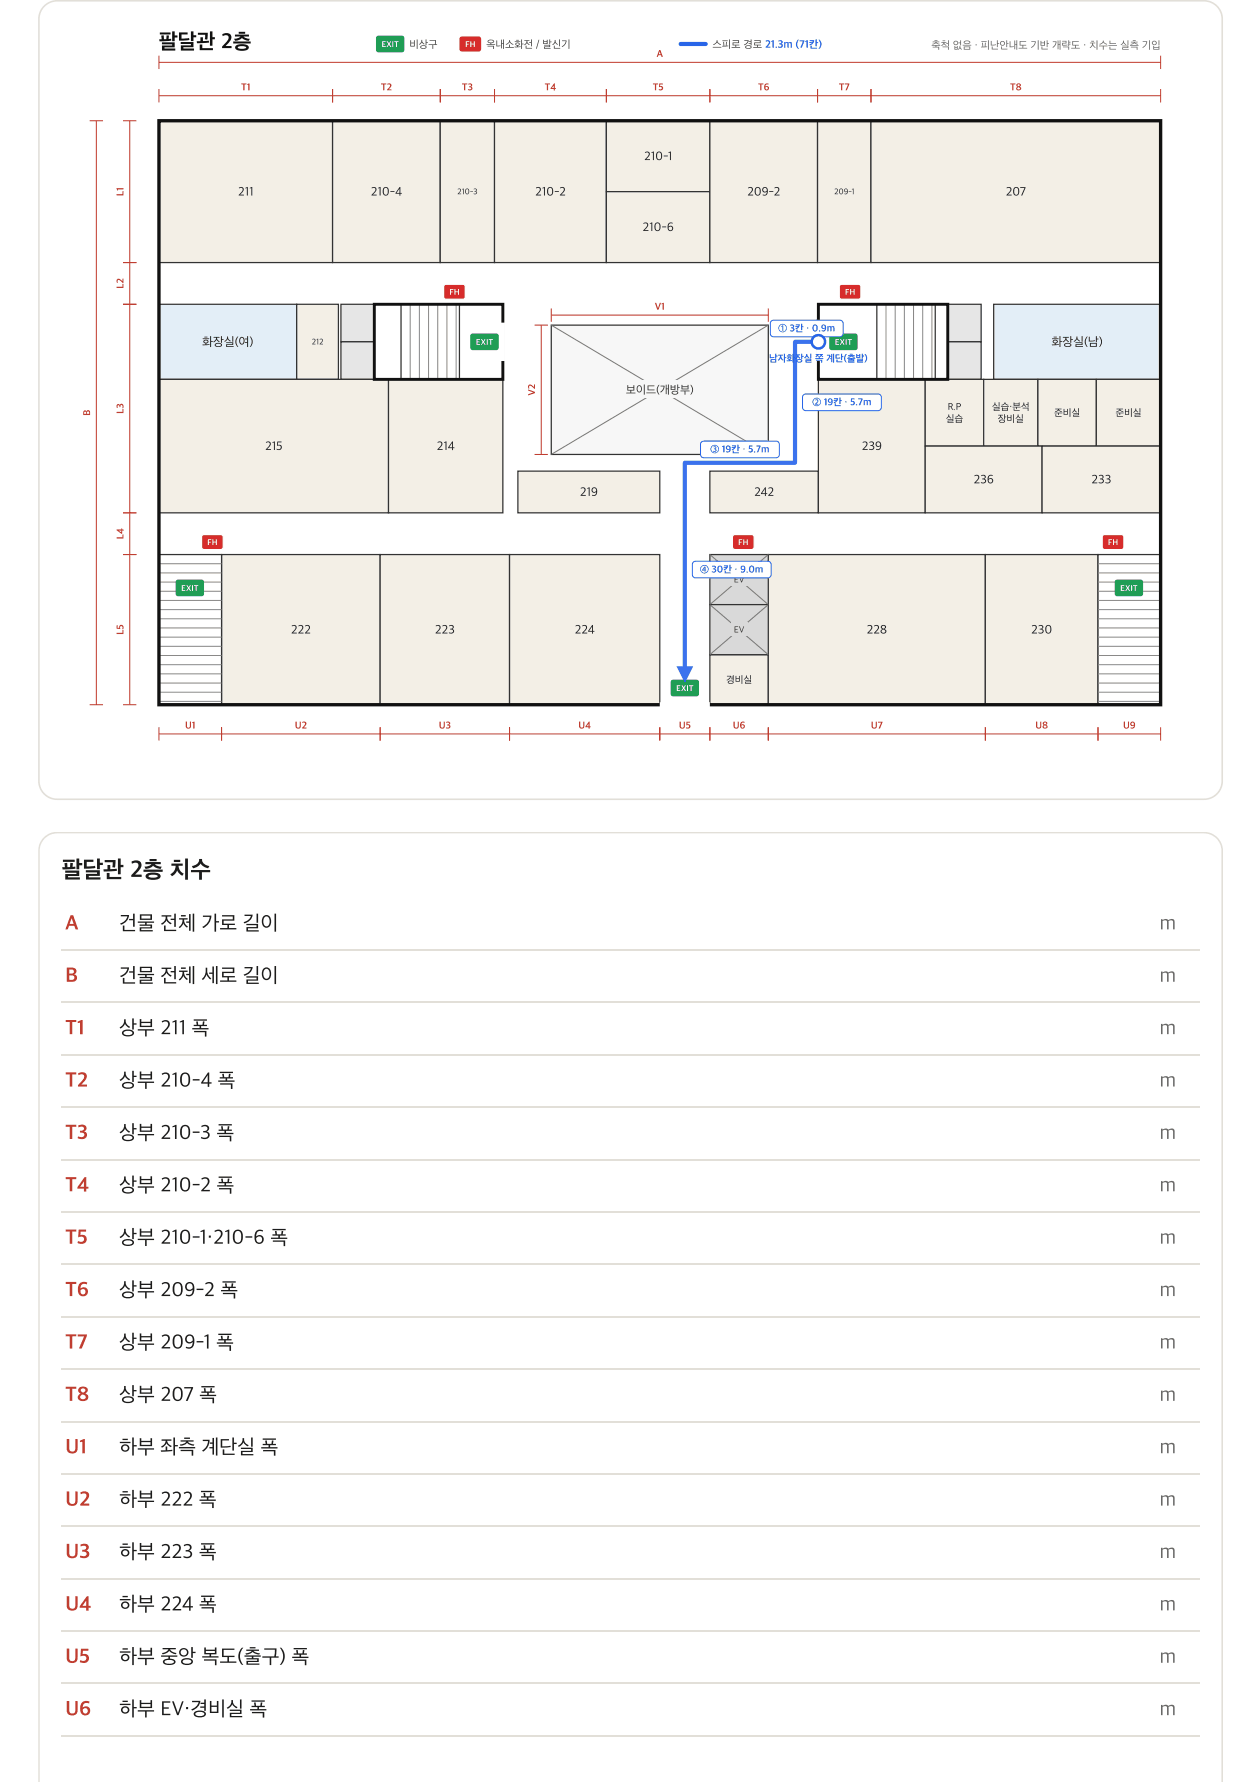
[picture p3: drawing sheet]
<svg xmlns="http://www.w3.org/2000/svg" width="210mm" height="297mm" viewBox="0 0 210 297" stroke-linecap="round" stroke-linejoin="round" font-family="sans-serif">
<path d="M7.4 1l1-.6 1.1-.3h191.1a3 3 0 0 1 3 3.1v127a3 3 0 0 1-3 3h-191.1a3 3 0 0 1-3-3v-127l.2-1.2z" fill="none" stroke="#e2dfd8" stroke-width=".26"/>
<path d="M9.8 3.4h190.5v126.6h-190.5z" fill="#fff"/>
<path d="M62.8 6.1l.2-.2 4.2 .1 .2 .4-.1 2.1-.4 .2h-4.1l-.2-.4v-1.9z" fill="#1f9d55"/>
<path d="M76.7 6.2l.3-.1 3 .1 .2 .3-.1 1.9-.4 .2-3-.1-.2-.3v-1.7z" fill="#d62828"/>
<path d="M113.4 7.3h4.2" fill="none" stroke="#2563eb" stroke-width=".7"/>
<path d="M26.5 20.1h166.8v97.4h-166.8z" fill="#fff"/>
<path d="M26.5 20.1h28.9v23.7h-28.9z" fill="#f3efe6"/>
<path d="M26.5 20.1h28.9v23.7h-28.9z" fill="none" stroke="#333" stroke-width=".21"/>
<path d="M55.4 20.1h17.9v23.7h-17.9z" fill="#f3efe6"/>
<path d="M55.4 20.1h17.9v23.7h-17.9z" fill="none" stroke="#333" stroke-width=".21"/>
<path d="M73.3 20.1h9.1v23.7h-9.1z" fill="#f3efe6"/>
<path d="M73.3 20.1h9.1v23.7h-9.1z" fill="none" stroke="#333" stroke-width=".21"/>
<path d="M82.4 20.1h18.6v23.7h-18.6z" fill="#f3efe6"/>
<path d="M82.4 20.1h18.6v23.7h-18.6z" fill="none" stroke="#333" stroke-width=".21"/>
<path d="M101 20.1h17.2v11.8h-17.2z" fill="#f3efe6"/>
<path d="M101 20.1h17.2v11.8h-17.2z" fill="none" stroke="#333" stroke-width=".21"/>
<path d="M101 31.9h17.2v11.9h-17.2z" fill="#f3efe6"/>
<path d="M101 31.9h17.2v11.9h-17.2z" fill="none" stroke="#333" stroke-width=".21"/>
<path d="M118.2 20.1h18v23.7h-18z" fill="#f3efe6"/>
<path d="M118.2 20.1h18v23.7h-18z" fill="none" stroke="#333" stroke-width=".21"/>
<path d="M136.2 20.1h8.9v23.7h-8.9z" fill="#f3efe6"/>
<path d="M136.2 20.1h8.9v23.7h-8.9z" fill="none" stroke="#333" stroke-width=".21"/>
<path d="M145.1 20.1h48.2v23.7h-48.2z" fill="#f3efe6"/>
<path d="M145.1 20.1h48.2v23.7h-48.2z" fill="none" stroke="#333" stroke-width=".21"/>
<path d="M26.5 50.7h22.9v12.5h-22.9z" fill="#e3eef7"/>
<path d="M26.5 50.7h22.9v12.5h-22.9z" fill="none" stroke="#333" stroke-width=".21"/>
<path d="M49.4 50.7h7v12.5h-7z" fill="#f3efe6"/>
<path d="M49.4 50.7h7v12.5h-7z" fill="none" stroke="#333" stroke-width=".21"/>
<path d="M56.8 50.7h5.6v6.3h-5.6z" fill="#e6e6e6"/>
<path d="M56.8 50.7h5.6v6.3h-5.6z" fill="none" stroke="#333" stroke-width=".21"/>
<path d="M56.8 57h5.6v6.2h-5.6z" fill="#e6e6e6"/>
<path d="M56.8 57h5.6v6.2h-5.6z" fill="none" stroke="#333" stroke-width=".21"/>
<path d="M26.5 63.2h38.2v22.3h-38.2z" fill="#f3efe6"/>
<path d="M26.5 63.2h38.2v22.3h-38.2z" fill="none" stroke="#333" stroke-width=".21"/>
<path d="M64.7 63.2h19.1v22.3h-19.1z" fill="#f3efe6"/>
<path d="M64.7 63.2h19.1v22.3h-19.1z" fill="none" stroke="#333" stroke-width=".21"/>
<path d="M86.3 78.5h23.6v7h-23.6z" fill="#f3efe6"/>
<path d="M86.3 78.5h23.6v7h-23.6z" fill="none" stroke="#333" stroke-width=".21"/>
<path d="M118.2 78.5h18.1v7h-18.1z" fill="#f3efe6"/>
<path d="M118.2 78.5h18.1v7h-18.1z" fill="none" stroke="#333" stroke-width=".21"/>
<path d="M157.9 50.7h5.5v6.3h-5.5z" fill="#e6e6e6"/>
<path d="M157.9 50.7h5.5v6.3h-5.5z" fill="none" stroke="#333" stroke-width=".21"/>
<path d="M157.9 57h5.5v6.2h-5.5z" fill="#e6e6e6"/>
<path d="M157.9 57h5.5v6.2h-5.5z" fill="none" stroke="#333" stroke-width=".21"/>
<path d="M165.5 50.7h27.8v12.5h-27.8z" fill="#e3eef7"/>
<path d="M165.5 50.7h27.8v12.5h-27.8z" fill="none" stroke="#333" stroke-width=".21"/>
<path d="M136.3 63.2h17.8v22.3h-17.8z" fill="#f3efe6"/>
<path d="M136.3 63.2h17.8v22.3h-17.8z" fill="none" stroke="#333" stroke-width=".21"/>
<path d="M154.1 63.2h9.8v11.2h-9.8z" fill="#f3efe6"/>
<path d="M154.1 63.2h9.8v11.2h-9.8z" fill="none" stroke="#333" stroke-width=".21"/>
<path d="M163.9 63.2h9v11.2h-9z" fill="#f3efe6"/>
<path d="M163.9 63.2h9v11.2h-9z" fill="none" stroke="#333" stroke-width=".21"/>
<path d="M172.9 63.2h9.7v11.2h-9.7z" fill="#f3efe6"/>
<path d="M172.9 63.2h9.7v11.2h-9.7z" fill="none" stroke="#333" stroke-width=".21"/>
<path d="M182.6 63.2h10.7v11.2h-10.7z" fill="#f3efe6"/>
<path d="M182.6 63.2h10.7v11.2h-10.7z" fill="none" stroke="#333" stroke-width=".21"/>
<path d="M154.1 74.4h19.5v11.1h-19.5z" fill="#f3efe6"/>
<path d="M154.1 74.4h19.5v11.1h-19.5z" fill="none" stroke="#333" stroke-width=".21"/>
<path d="M173.6 74.4h19.7v11.1h-19.7z" fill="#f3efe6"/>
<path d="M173.6 74.4h19.7v11.1h-19.7z" fill="none" stroke="#333" stroke-width=".21"/>
<path d="M36.9 92.4h26.4v25.1h-26.4z" fill="#f3efe6"/>
<path d="M36.9 92.4h26.4v25.1h-26.4z" fill="none" stroke="#333" stroke-width=".21"/>
<path d="M63.3 92.4h21.6v25.1h-21.6z" fill="#f3efe6"/>
<path d="M63.3 92.4h21.6v25.1h-21.6z" fill="none" stroke="#333" stroke-width=".21"/>
<path d="M84.9 92.4h25v25.1h-25z" fill="#f3efe6"/>
<path d="M84.9 92.4h25v25.1h-25z" fill="none" stroke="#333" stroke-width=".21"/>
<path d="M118.2 109.1h9.8v8.4h-9.8z" fill="#f3efe6"/>
<path d="M118.2 109.1h9.8v8.4h-9.8z" fill="none" stroke="#333" stroke-width=".21"/>
<path d="M128 92.4h36.1v25.1h-36.1z" fill="#f3efe6"/>
<path d="M128 92.4h36.1v25.1h-36.1z" fill="none" stroke="#333" stroke-width=".21"/>
<path d="M164.1 92.4h18.8v25.1h-18.8z" fill="#f3efe6"/>
<path d="M164.1 92.4h18.8v25.1h-18.8z" fill="none" stroke="#333" stroke-width=".21"/>
<path d="M26.5 92.4h10.4v25.1h-10.4z" fill="#fff"/>
<path d="M26.5 92.4h10.4v25.1h-10.4z" fill="none" stroke="#333" stroke-width=".21"/>
<g fill="none" stroke="#888" stroke-width=".17">
<path d="M26.5 94h10.4M26.5 95.5h10.4M26.5 97h10.4M26.5 98.5h10.4M26.5 100.1h10.4M26.5 101.6h10.4M26.5 103.1h10.4M26.5 104.7h10.4M26.5 106.2h10.4M26.5 107.7h10.4M26.5 109.3h10.4M26.5 110.8h10.4"/>
<path d="M26.5 112.3h10.4M26.5 113.8h10.4M26.5 115.4h10.4M26.5 116.9h10.4"/>
</g>
<path d="M182.9 92.4h10.4v25.1h-10.4z" fill="#fff"/>
<path d="M182.9 92.4h10.4v25.1h-10.4z" fill="none" stroke="#333" stroke-width=".21"/>
<g fill="none" stroke="#888" stroke-width=".17">
<path d="M182.9 94h10.4M182.9 95.5h10.4M182.9 97h10.4M182.9 98.5h10.4M182.9 100.1h10.4M182.9 101.6h10.4M182.9 103.1h10.4M182.9 104.7h10.4M182.9 106.2h10.4M182.9 107.7h10.4M182.9 109.3h10.4M182.9 110.8h10.4"/>
<path d="M182.9 112.3h10.4M182.9 113.8h10.4M182.9 115.4h10.4M182.9 116.9h10.4"/>
</g>
<path d="M66.8 50.7h9.7v12.5h-9.7z" fill="#fff"/>
<path d="M66.8 50.7h9.7v12.5h-9.7z" fill="none" stroke="#333" stroke-width=".21"/>
<path d="M68.3 50.7v12.5M69.9 50.7v12.5M71.4 50.7v12.5M72.9 50.7v12.5M74.4 50.7v12.5M76 50.7v12.5" fill="none" stroke="#888" stroke-width=".17"/>
<path d="M146.1 50.7h9.7v12.5h-9.7z" fill="#fff"/>
<path d="M146.1 50.7h9.7v12.5h-9.7z" fill="none" stroke="#333" stroke-width=".21"/>
<path d="M147.6 50.7v12.5M149.1 50.7v12.5M150.6 50.7v12.5M152.2 50.7v12.5M153.7 50.7v12.5M155.2 50.7v12.5" fill="none" stroke="#888" stroke-width=".17"/>
<path d="M62.4 50.7h21.4v12.5h-21.4zM136.3 50.7h21.6v12.5h-21.6z" fill="none" stroke="#111" stroke-width=".49"/>
<path d="M83.8 53.8v6.4M136.3 53.8v6.4" fill="none" stroke="#fff" stroke-width=".7" stroke-linecap="butt"/>
<path d="M118.2 92.4h9.8v8.4h-9.8z" fill="#d9d9d9"/>
<path d="M118.2 92.4h9.8v8.4h-9.8z" fill="none" stroke="#333" stroke-width=".21"/>
<path d="M118.2 92.4l9.8 8.4M128 92.4l-9.8 8.4" fill="none" stroke="#777" stroke-width=".17"/>
<g fill="#d9d9d9">
<path d="M121.7 95.4h2.8v2.3h-2.8z"/>
<path d="M118.2 100.8h9.8v8.3h-9.8z"/>
</g>
<path d="M118.2 100.8h9.8v8.3h-9.8z" fill="none" stroke="#333" stroke-width=".21"/>
<path d="M118.2 100.8l9.8 8.3M128 100.8l-9.8 8.3" fill="none" stroke="#777" stroke-width=".17"/>
<path d="M121.7 103.7h2.8v2.3h-2.8z" fill="#d9d9d9"/>
<path d="M91.8 54.2h36.2v21.5h-36.2z" fill="#f7f7f7"/>
<path d="M91.8 54.2h36.2v21.5h-36.2z" fill="none" stroke="#333" stroke-width=".21"/>
<path d="M91.8 54.2l36.2 21.5M128 54.2l-36.2 21.5" fill="none" stroke="#777" stroke-width=".17"/>
<path d="M102.9 63.4h14v2.9h-14z" fill="#f7f7f7"/>
<path d="M26.5 20.1h166.8v97.4h-166.8z" fill="none" stroke="#111" stroke-width=".56"/>
<path d="M109.9 117.5h8.3" fill="none" stroke="#fff" stroke-width=".83" stroke-linecap="butt"/>
<g fill="#1f9d55">
<path d="M29.4 96.7l.3-.1 4.1 .1 .2 .3-.1 2.2-.3 .2-4.2-.1-.1-.3v-2z"/>
<path d="M185.8 96.7l.3-.1 4.1 .1 .2 .3-.1 2.2-.3 .2-4.1-.1-.2-.3v-2z"/>
<path d="M78.5 55.7l.3-.1 4.1 .1 .2 .3-.1 2.2-.3 .2-4.2-.1-.2-.4v-1.9z"/>
<path d="M138.3 55.7l.2-.1 4.2 .1 .2 .3-.1 2.2-.4 .2-4.1-.1-.2-.4v-1.9z"/>
<path d="M111.8 113.4l.3-.1 4.2 .1 .1 .3v2.2l-.4 .2-4.1-.1-.2-.3v-2z"/>
</g>
<path d="M74 47.5l.3-.1h3l.2 .4-.1 1.9-.3 .2-3-.1-.2-.3v-1.7z" fill="#d62828"/>
<path d="M74 47.5l.3-.1h3l.2 .4-.1 1.9-.3 .2-3-.1-.2-.3v-1.7z" fill="none" stroke="#fff" stroke-width=".21"/>
<path d="M139.9 47.5l.3-.1h3l.2 .4-.1 1.9-.3 .2-3-.1-.2-.3v-1.7z" fill="#d62828"/>
<path d="M139.9 47.5l.3-.1h3l.2 .4-.1 1.9-.3 .2-3-.1-.2-.3v-1.7z" fill="none" stroke="#fff" stroke-width=".21"/>
<path d="M33.7 89.2l.3-.1 3 .1 .2 .3-.1 1.9-.3 .2-3-.1-.2-.3v-1.7z" fill="#d62828"/>
<path d="M33.7 89.2l.3-.1 3 .1 .2 .3-.1 1.9-.3 .2-3-.1-.2-.3v-1.7z" fill="none" stroke="#fff" stroke-width=".21"/>
<path d="M122.1 89.2l.3-.1 3 .1 .2 .3-.1 1.9-.3 .2-3-.1-.2-.3v-1.7z" fill="#d62828"/>
<path d="M122.1 89.2l.3-.1 3 .1 .2 .3-.1 1.9-.3 .2-3-.1-.2-.3v-1.7z" fill="none" stroke="#fff" stroke-width=".21"/>
<path d="M183.7 89.2l.3-.1 3 .1 .2 .3-.1 1.9-.3 .2-3-.1-.2-.3v-1.7z" fill="#d62828"/>
<path d="M183.7 89.2l.3-.1 3 .1 .2 .3-.1 1.9-.3 .2-3-.1-.2-.3v-1.7z" fill="none" stroke="#fff" stroke-width=".21"/>
<path d="M136.3 57h-3.9v20.1h-18.3v35.6" fill="none" stroke="#2563eb" stroke-width=".7"/>
<path d="M112.7 111.1h2.8l-1.4 2.7z" fill="#2563eb"/>
<path d="M128.5 53.5l.4-.1h11a.56 .56 0 0 1 .5 .5v1.7a.56 .56 0 0 1-.5 .5h-11a.56 .56 0 0 1-.6-.5v-1.7z" fill="#fff"/>
<path d="M128.5 53.5l.4-.1h11a.56 .56 0 0 1 .5 .5v1.7a.56 .56 0 0 1-.5 .5h-11a.56 .56 0 0 1-.6-.5v-1.7z" fill="none" stroke="#2563eb" stroke-width=".17"/>
<path d="M133.8 65.8l.4-.1h12.1a.56 .56 0 0 1 .5 .5v1.7a.56 .56 0 0 1-.5 .5h-12.1a.56 .56 0 0 1-.5-.5v-1.7z" fill="#fff"/>
<path d="M133.8 65.8l.4-.1h12.1a.56 .56 0 0 1 .5 .5v1.7a.56 .56 0 0 1-.5 .5h-12.1a.56 .56 0 0 1-.5-.5v-1.7z" fill="none" stroke="#2563eb" stroke-width=".17"/>
<path d="M116.9 73.7l.3-.2h12.1a.56 .56 0 0 1 .5 .6v1.6a.56 .56 0 0 1-.5 .6h-12.1a.56 .56 0 0 1-.5-.6v-1.6z" fill="#fff"/>
<path d="M116.9 73.7l.3-.2h12.1a.56 .56 0 0 1 .5 .6v1.6a.56 .56 0 0 1-.5 .6h-12.1a.56 .56 0 0 1-.5-.6v-1.6z" fill="none" stroke="#2563eb" stroke-width=".17"/>
<path d="M115.5 93.7l.4-.2h12a.56 .56 0 0 1 .6 .6v1.7a.56 .56 0 0 1-.6 .5h-12a.56 .56 0 0 1-.6-.5v-1.7z" fill="#fff"/>
<path d="M115.5 93.7l.4-.2h12a.56 .56 0 0 1 .6 .6v1.7a.56 .56 0 0 1-.6 .5h-12a.56 .56 0 0 1-.6-.5v-1.7z" fill="none" stroke="#2563eb" stroke-width=".17"/>
<circle cx="136.3" cy="57" r="1.11" fill="#fff"/>
<circle cx="136.3" cy="57" r="1.11" fill="none" stroke="#2563eb" stroke-width=".42"/>
<g fill="none" stroke="#c0392b" stroke-width=".17">
<path d="M26.5 10.4h166.8M26.5 9.3v2.2M26.5 14.8v2.3M26.5 16h166.8M55.4 14.8v2.3M73.3 14.8v2.3M82.4 14.8v2.3M101 14.8v2.3M118.2 14.8v2.3M136.2 14.8v2.3M145.1 14.8v2.3M193.3 9.3v2.2"/>
<path d="M193.3 14.8v2.3M14.9 20.1h2.3M16 20.1v97.4M20.5 20.1h2.2M21.6 20.1v97.4M20.5 43.8h2.2M20.5 50.7h2.2M89 54.2h2.3M90.2 54.2v21.5M91.8 52.5h36.2M91.8 51.4v2.2M128 51.4v2.2"/>
<path d="M89 75.7h2.3M20.5 85.5h2.2M20.5 92.4h2.2M14.9 117.5h2.3M20.5 117.5h2.2M26.5 121.2v2.2M26.5 122.3h166.8M36.9 121.2v2.2M63.3 121.2v2.2M84.9 121.2v2.2M109.9 121.2v2.2M118.2 121.2v2.2"/>
<path d="M128 121.2v2.2M164.1 121.2v2.2M182.9 121.2v2.2M193.3 121.2v2.2"/>
</g>
<path d="M7.4 139.7l1-.7 1.1-.2h191.1a3 3 0 0 1 3 3v155.3h-197.1v-155.3l.2-1.1z" fill="#fff"/>
<g fill="#e2dfd8">
<path d="M6.3 138.6h197.4v1.8h-197.4z"/>
<path d="M202 138.6h1.7v158.5h-1.7z"/>
<path d="M6.3 138.6h1.8v158.5h-1.8z"/>
</g>
<g fill="none" stroke="#e2dfd8" stroke-width=".26">
<path d="M10.3 158.4h189.5M10.3 167.1h189.5M10.3 175.8h189.5M10.3 184.5h189.5M10.3 193.3h189.5M10.3 202h189.5M10.3 210.7h189.5M10.3 219.5h189.5M10.3 228.2h189.5M10.3 236.9h189.5M10.3 245.7h189.5M10.3 254.4h189.5"/>
<path d="M10.3 263.1h189.5M10.3 271.9h189.5M10.3 280.6h189.5M10.3 289.3h189.5"/>
</g>
<g fill="#fff">
<path d="M176.4 151.3l.5-.4 .6-.1h13.3a1.59 1.59 0 0 1 1.6 1.6v3.2a1.59 1.59 0 0 1-1.6 1.6h-13.3a1.59 1.59 0 0 1-1.6-1.6l.1-3.4 .1-.5z"/>
<path d="M176.4 160l.5-.3 .6-.2h13.3a1.59 1.59 0 0 1 1.6 1.6v3.2a1.59 1.59 0 0 1-1.6 1.6h-13.3a1.59 1.59 0 0 1-1.6-1.6l.1-3.3 .1-.6z"/>
<path d="M176.4 168.7l.5-.3 .6-.1h13.3a1.59 1.59 0 0 1 1.6 1.6v3.1a1.59 1.59 0 0 1-1.6 1.6h-13.3a1.59 1.59 0 0 1-1.6-1.6l.1-3.3 .1-.6z"/>
<path d="M176.4 177.5l.5-.4 .6-.1h13.3a1.59 1.59 0 0 1 1.6 1.6v3.2a1.59 1.59 0 0 1-1.6 1.6h-13.3a1.59 1.59 0 0 1-1.6-1.6l.1-3.4 .1-.6z"/>
<path d="M176.4 186.2l.5-.3 .6-.2h13.3a1.59 1.59 0 0 1 1.6 1.6v3.2a1.59 1.59 0 0 1-1.6 1.6h-13.3a1.59 1.59 0 0 1-1.6-1.6l.1-3.3 .1-.6z"/>
<path d="M176.4 194.9l.5-.3 .6-.1h13.3a1.59 1.59 0 0 1 1.6 1.6v3.1a1.59 1.59 0 0 1-1.6 1.6h-13.3a1.59 1.59 0 0 1-1.6-1.6l.1-3.3 .1-.6z"/>
<path d="M176.4 203.7l.5-.4 .6-.1h13.3a1.59 1.59 0 0 1 1.6 1.6v3.2a1.59 1.59 0 0 1-1.6 1.6h-13.3a1.59 1.59 0 0 1-1.6-1.6l.1-3.4 .1-.6z"/>
<path d="M176.4 212.4l.5-.3 .6-.2h13.3a1.59 1.59 0 0 1 1.6 1.6v3.2a1.59 1.59 0 0 1-1.6 1.6h-13.3a1.59 1.59 0 0 1-1.6-1.6l.1-3.3 .1-.6z"/>
<path d="M176.4 221.1l.5-.3 .6-.1h13.3a1.59 1.59 0 0 1 1.6 1.6v3.1a1.59 1.59 0 0 1-1.6 1.6h-13.3a1.59 1.59 0 0 1-1.6-1.6l.1-3.3 .1-.6z"/>
<path d="M176.4 229.9l.5-.4 .6-.1h13.3a1.59 1.59 0 0 1 1.6 1.6v3.2a1.59 1.59 0 0 1-1.6 1.5h-13.3a1.59 1.59 0 0 1-1.6-1.5l.1-3.4 .1-.6z"/>
<path d="M176.4 238.6l.5-.4 .6-.1h13.3a1.59 1.59 0 0 1 1.6 1.6v3.2a1.59 1.59 0 0 1-1.6 1.6h-13.3a1.59 1.59 0 0 1-1.6-1.6l.1-3.3 .1-.6z"/>
<path d="M176.4 247.3l.5-.3 .6-.1h13.3a1.59 1.59 0 0 1 1.6 1.5v3.2a1.59 1.59 0 0 1-1.6 1.6h-13.3a1.59 1.59 0 0 1-1.6-1.6l.1-3.3 .1-.6z"/>
<path d="M176.4 256.1l.5-.4 .6-.1h13.3a1.59 1.59 0 0 1 1.6 1.6v3.2a1.59 1.59 0 0 1-1.6 1.5h-13.3a1.59 1.59 0 0 1-1.6-1.5l.1-3.4 .1-.6z"/>
<path d="M176.4 264.8l.5-.4 .6-.1h13.3a1.59 1.59 0 0 1 1.6 1.6v3.2a1.59 1.59 0 0 1-1.6 1.6h-13.3a1.59 1.59 0 0 1-1.6-1.6l.1-3.3 .1-.6z"/>
<path d="M176.4 273.5l.5-.3 .6-.1h13.3a1.59 1.59 0 0 1 1.6 1.5v3.2a1.59 1.59 0 0 1-1.6 1.6h-13.3a1.59 1.59 0 0 1-1.6-1.6l.1-3.3 .1-.6z"/>
<path d="M176.4 282.2l.5-.3 .6-.1h13.3a1.59 1.59 0 0 1 1.6 1.6v3.1a1.59 1.59 0 0 1-1.6 1.6h-13.3a1.59 1.59 0 0 1-1.6-1.6l.1-3.3 .1-.6z"/>
</g>
<text font-size="4" fill="#1c1c1c" x="10.3" y="146.3">팔달관 2층 치수</text>
<text font-size="3.6" fill="#111" x="26.5" y="8.2">팔달관 2층</text>
<g font-size="3.4" fill="#c0392b">
<text x="10.8" y="155">A</text>
<text x="10.8" y="163.8">B</text>
<text x="10.8" y="172.5">T1</text>
<text x="10.8" y="181.2">T2</text>
<text x="10.8" y="190">T3</text>
<text x="10.8" y="198.7">T4</text>
<text x="10.8" y="207.4">T5</text>
<text x="10.8" y="216.2">T6</text>
<text x="10.8" y="224.9">T7</text>
<text x="10.8" y="233.6">T8</text>
<text x="10.8" y="242.4">U1</text>
<text x="10.8" y="251.1">U2</text>
<text x="10.8" y="259.8">U3</text>
<text x="10.8" y="268.6">U4</text>
<text x="10.8" y="277.3">U5</text>
<text x="10.8" y="286">U6</text>
</g>
<g font-size="3.4" fill="#1c1c1c">
<text x="19.8" y="155">건물 전체 가로 길이</text>
<text x="19.8" y="163.8">건물 전체 세로 길이</text>
<text x="19.8" y="172.5">상부 211 폭</text>
<text x="19.8" y="181.2">상부 210-4 폭</text>
<text x="19.8" y="190">상부 210-3 폭</text>
<text x="19.8" y="198.7">상부 210-2 폭</text>
<text x="19.8" y="207.4">상부 210-1·210-6 폭</text>
<text x="19.8" y="216.2">상부 209-2 폭</text>
<text x="19.8" y="224.9">상부 209-1 폭</text>
<text x="19.8" y="233.6">상부 207 폭</text>
<text x="19.8" y="242.4">하부 좌측 계단실 폭</text>
<text x="19.8" y="251.1">하부 222 폭</text>
<text x="19.8" y="259.8">하부 223 폭</text>
<text x="19.8" y="268.6">하부 224 폭</text>
<text x="19.8" y="277.3">하부 중앙 복도(출구) 폭</text>
<text x="19.8" y="286">하부 EV·경비실 폭</text>
</g>
<g font-size="3.4" fill="#6b6b6b">
<text x="193.1" y="155">m</text>
<text x="193.1" y="163.8">m</text>
<text x="193.1" y="172.5">m</text>
<text x="193.1" y="181.2">m</text>
<text x="193.1" y="190">m</text>
<text x="193.1" y="198.7">m</text>
<text x="193.1" y="207.4">m</text>
<text x="193.1" y="216.2">m</text>
<text x="193.1" y="224.9">m</text>
<text x="193.1" y="233.6">m</text>
<text x="193.1" y="242.4">m</text>
<text x="193.1" y="251.1">m</text>
<text x="193.1" y="259.8">m</text>
<text x="193.1" y="268.6">m</text>
<text x="193.1" y="277.3">m</text>
<text x="193.1" y="286">m</text>
</g>
<g font-size="2.1" fill="#222">
<text x="107.3" y="26.8">210-1</text>
<text x="39.6" y="32.7">211</text>
<text x="61.7" y="32.7">210-4</text>
<text x="89.1" y="32.7">210-2</text>
<text x="124.5" y="32.7">209-2</text>
<text x="167.5" y="32.7">207</text>
<text x="107" y="38.6">210-6</text>
<text x="33.7" y="57.7">화장실(여)</text>
<text x="175.2" y="57.7">화장실(남)</text>
<text x="44.1" y="75.1">215</text>
<text x="72.7" y="75.1">214</text>
<text x="143.5" y="75.1">239</text>
<text x="96.6" y="82.7">219</text>
<text x="125.6" y="82.7">242</text>
<text x="162.2" y="80.6">236</text>
<text x="181.8" y="80.6">233</text>
<text x="48.4" y="105.7">222</text>
<text x="72.4" y="105.7">223</text>
<text x="95.7" y="105.7">224</text>
<text x="144.3" y="105.7">228</text>
<text x="171.7" y="105.7">230</text>
</g>
<text font-size="1.9" fill="#333" x="104.2" y="65.6">보이드(개방부)</text>
<g font-size="1.8" fill="#444">
<text x="68.2" y="8">비상구</text>
<text x="81" y="8">옥내소화전 / 발신기</text>
<text x="118.7" y="8">스피로 경로 21.3m (71칸)</text>
</g>
<text font-size="1.8" fill="#666" x="155.1" y="8.2">축척 없음 · 피난안내도 기반 개략도 · 치수는 실측 기입</text>
<g font-size="1.7" fill="#c0392b">
<text x="109.4" y="9.6">A</text>
<text x="40.1" y="15.1">T1</text>
<text x="63.4" y="15.1">T2</text>
<text x="76.9" y="15.1">T3</text>
<text x="90.7" y="15.1">T4</text>
<text x="108.7" y="15.1">T5</text>
<text x="126.3" y="15.1">T6</text>
<text x="139.7" y="15.1">T7</text>
<text x="168.2" y="15.1">T8</text>
<text x="20.6" y="32.7" transform="rotate(-90 20.6 32.7)">L1</text>
<text x="20.6" y="48.1" transform="rotate(-90 20.6 48.1)">L2</text>
<text x="109.1" y="51.7">V1</text>
<text x="89.2" y="66" transform="rotate(-90 89.2 66)">V2</text>
<text x="15.1" y="69.3" transform="rotate(-90 15.1 69.3)">B</text>
<text x="20.6" y="69" transform="rotate(-90 20.6 69)">L3</text>
<text x="20.6" y="89.9" transform="rotate(-90 20.6 89.9)">L4</text>
<text x="20.6" y="105.8" transform="rotate(-90 20.6 105.8)">L5</text>
<text x="30.8" y="121.5">U1</text>
<text x="49.1" y="121.5">U2</text>
<text x="73.1" y="121.5">U3</text>
<text x="96.3" y="121.5">U4</text>
<text x="113.1" y="121.5">U5</text>
<text x="122.1" y="121.5">U6</text>
<text x="145.1" y="121.5">U7</text>
<text x="172.5" y="121.5">U8</text>
<text x="187.1" y="121.5">U9</text>
</g>
<g font-size="1.7" fill="#2563eb">
<text x="129.6" y="55.3">①</text>
<text x="131.5" y="55.3">3칸 · 0.</text>
<text x="136.7" y="55.3">9m</text>
<text x="128.1" y="60.3">남자화</text>
<text x="132.4" y="60.3">장실 쪽 계단(출발)</text>
<text x="135.3" y="67.6">②</text>
<text x="137.2" y="67.6">19칸 · 5.7m</text>
<text x="118.3" y="75.5">③</text>
<text x="120.2" y="75.5">19칸 · 5.7m</text>
<text x="116.6" y="95.5">④</text>
<text x="118.5" y="95.5">30칸</text>
<text x="122.3" y="95.5">· 9.</text>
<text x="124.7" y="95.5">0m</text>
</g>
<g font-size="1.7" fill="#222">
<text x="157.5" y="70.4">실습</text>
<text x="157.9" y="68.4">R.P</text>
<text x="165.2" y="68.4">실습·분석</text>
<text x="166.2" y="70.4">장비실</text>
<text x="175.6" y="69.4">준비실</text>
<text x="185.8" y="69.4">준비실</text>
<text x="121" y="113.9">경비실</text>
</g>
<g font-size="1.5" fill="#333">
<text x="122.2" y="97.1">EV</text>
<text x="122.2" y="105.5">EV</text>
</g>
<g font-size="1.4" fill="#fff">
<text x="63.5" y="7.9">EXIT</text>
<text x="77.5" y="7.9">FH</text>
<text x="74.8" y="49.2">FH</text>
<text x="140.7" y="49.2">FH</text>
<text x="79.3" y="57.5">EXIT</text>
<text x="139" y="57.5">EXIT</text>
<text x="34.5" y="90.9">FH</text>
<text x="122.9" y="90.9">FH</text>
<text x="184.5" y="90.9">FH</text>
<text x="30.2" y="98.5">EXIT</text>
<text x="186.6" y="98.5">EXIT</text>
<text x="112.6" y="115.2">EXIT</text>
</g>
<g font-size="1.4" fill="#222">
<text x="76.1" y="32.4">210-3</text>
<text x="138.9" y="32.4">209-1</text>
<text x="51.9" y="57.5">212</text>
</g>
</svg>
